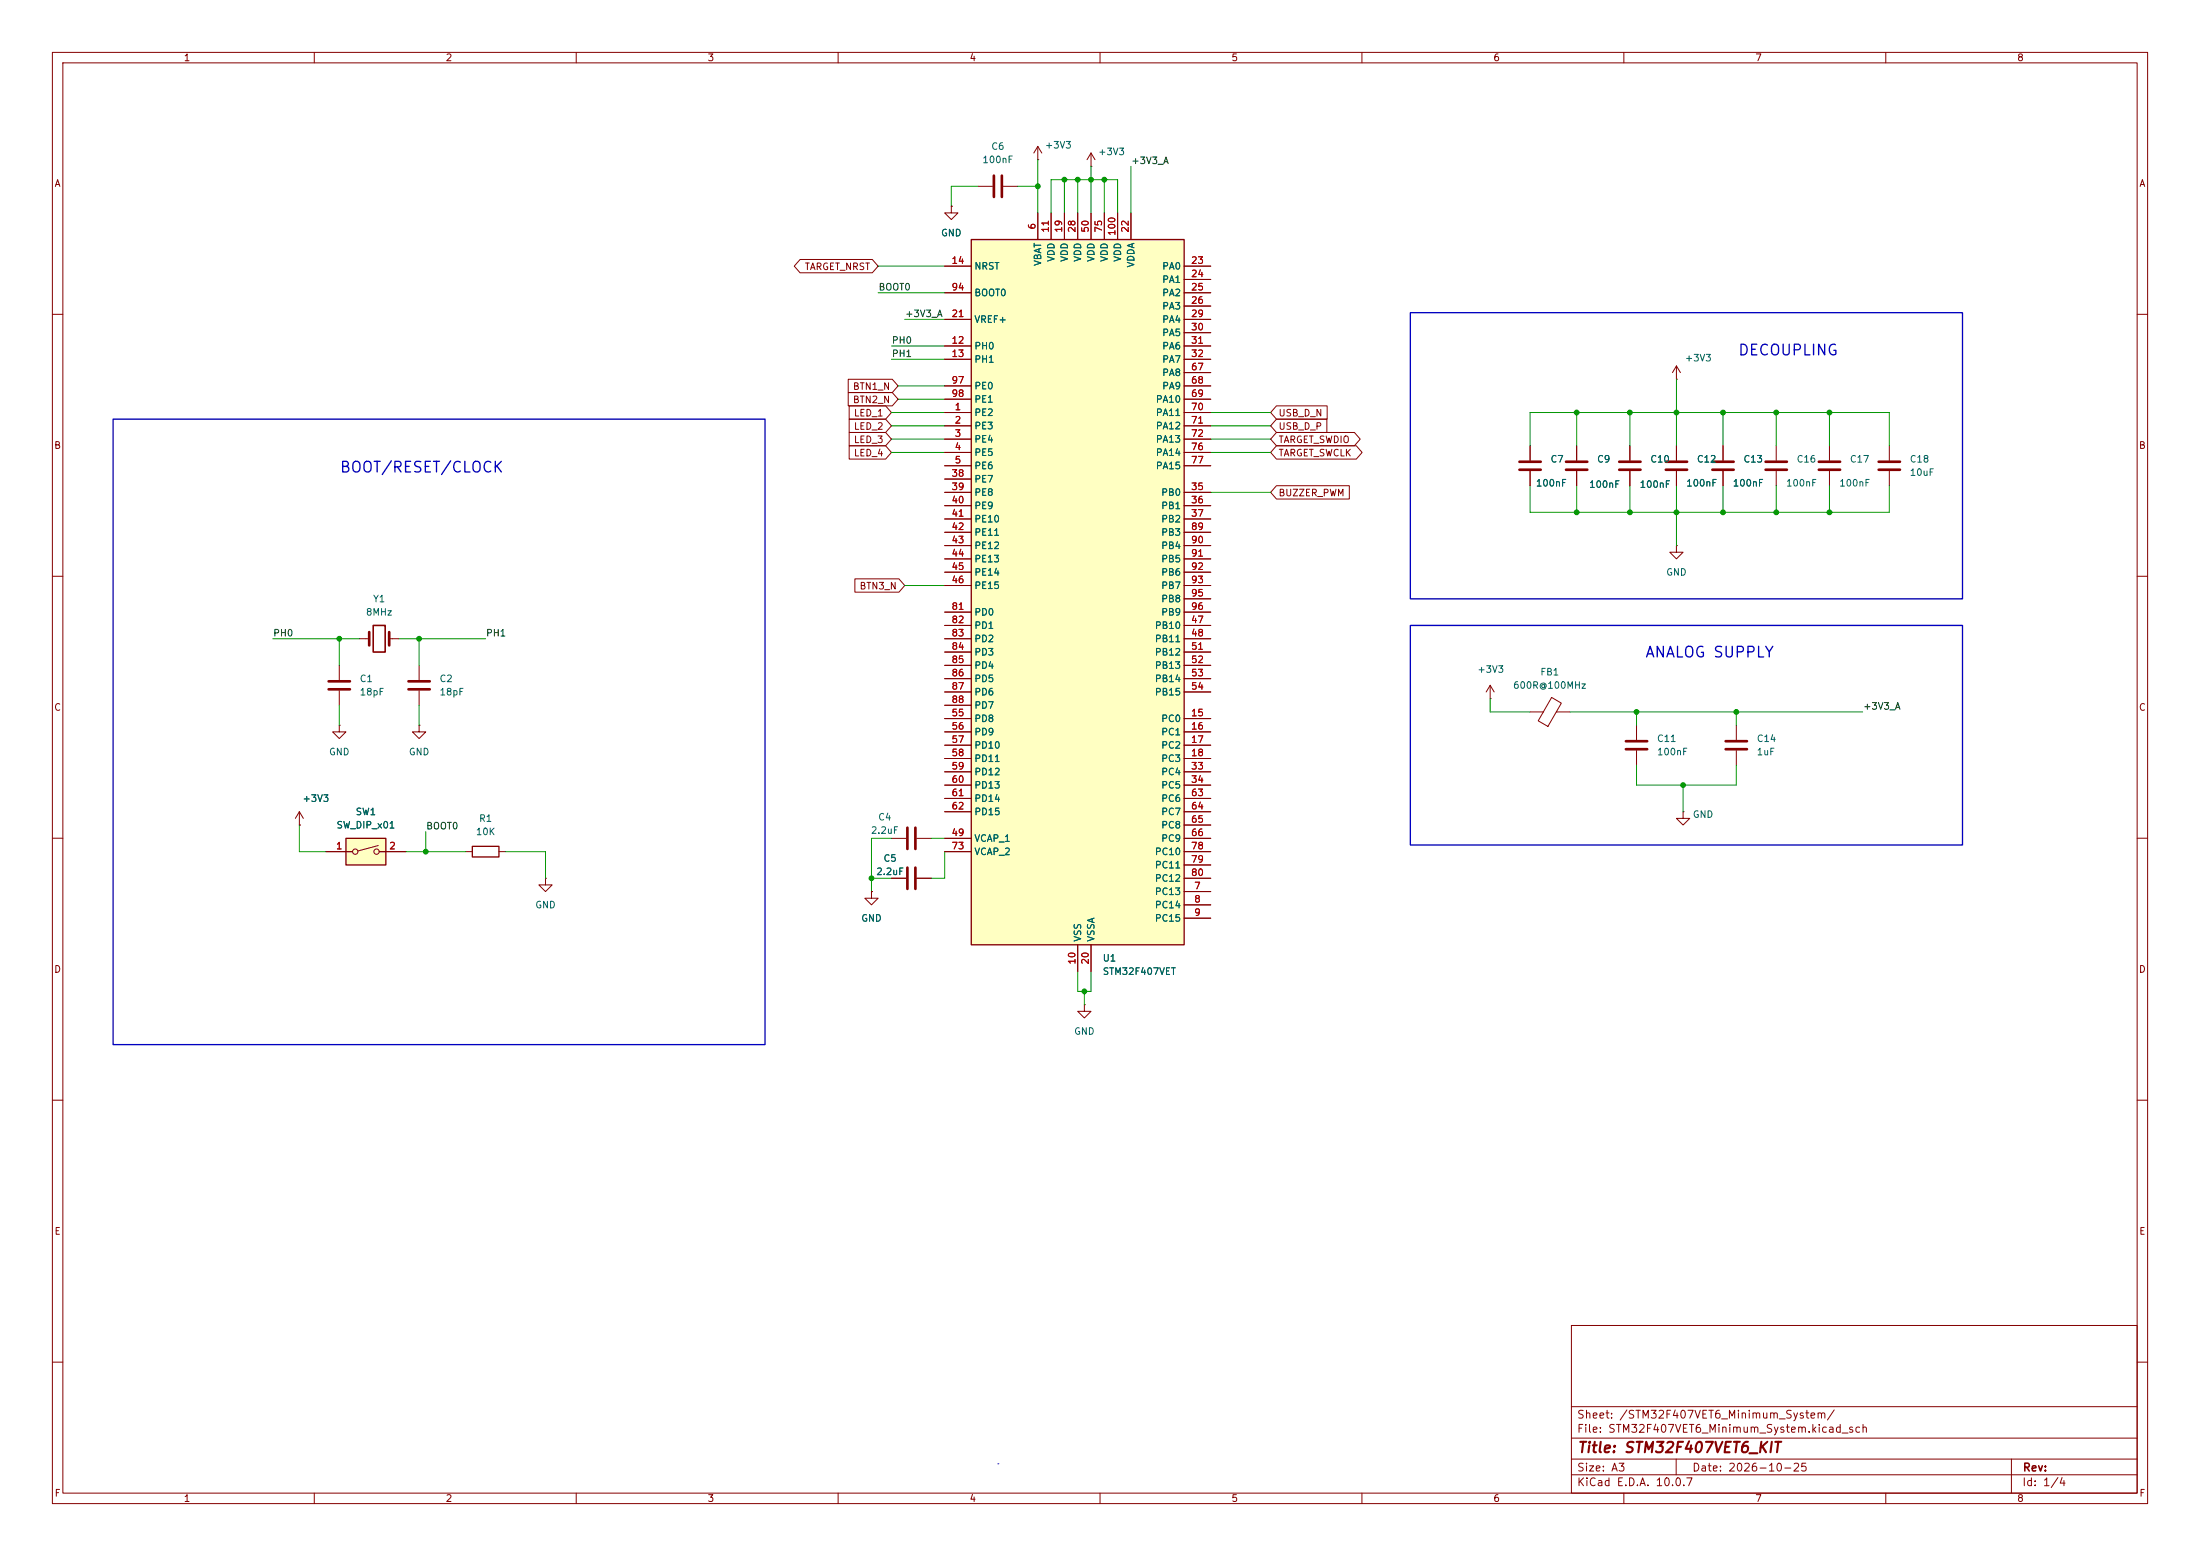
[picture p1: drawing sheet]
<svg xmlns="http://www.w3.org/2000/svg" width="420mm" height="297mm" viewBox="0 0 420 297" stroke-linecap="round" stroke-linejoin="round" font-family="sans-serif">
<g fill="none" stroke="#840000" stroke-width=".19">
<path d="M10 10h400v277h-400zM12 12h396v273h-396zM60 10v2M110 10v2M160 10v2M210 10v2M260 10v2M310 10v2M360 10v2M10 60h2M408 60h2M349.2 85.1v2.8"/>
<path d="M349.2 89.9v2.8M360.7 85.1v2.8M360.7 89.9v2.8M10 110h2M408 110h2M284.5 133.4h.1M284.5 130.8l-.8 1.3M284.5 130.8l.7 1.3M284.5 130.8v2.6M331.5 138.4v2.8M10 160h2M57.1 157.5h.1"/>
<path d="M57.1 154.9l-.7 1.3M57.1 154.9l.8 1.3M57.1 154.9v2.6M331.5 143.3v2.8M408 160h2M10 210h2M408 210h2M300 253h108v32h-108zM10 260h2M300 278.5h108M300 274.5h108M300 268.5h108"/>
<path d="M320 278.5v3M384 278.5v6.5M408 260h2M60 285v2M110 285v2M160 285v2M210 285v2M260 285v2M300 281.5h108M310 285v2M360 285v2"/>
</g>
<path d="M347.2 88.1h4.1M347.2 89.7h4.1M358.6 88.1h4.1M358.6 89.7h4.1M329.4 141.5h4.1M329.4 143h4.1" fill="none" stroke="#840000" stroke-width=".51"/>
<path d="M66 160h7.7v5.1h-7.7z" fill="#ffffc2"/>
<g fill="none" stroke="#840000" stroke-width=".19">
<path d="M181.6 39.4v1.2h1.3l-1.3 1.3-1.3-1.3h1.3M181.6 39.4h.1M198.1 30.5h.1M198.1 27.9l-.7 1.3M198.1 27.9l.8 1.3M198.1 27.9v2.6M320 72.4h.1M320 69.9l-.7 1.2M320 69.9l.8 1.2M320 69.9v2.5M292.1 85.1v2.8M292.1 89.9v2.8"/>
<path d="M301 85.1v2.8M301 89.9v2.8M311.1 85.1v2.8M311.1 89.9v2.8M320 85.1v2.8M320 89.9v2.8M328.9 85.1v2.8M328.9 89.9v2.8M339.1 85.1v2.8M339.1 89.9v2.8M320 104.1v1.3h1.3l-1.3 1.3-1.2-1.3h1.2M320 104.1h.1"/>
<path d="M64.8 138.4v1.3h1.2l-1.2 1.3-1.3-1.3h1.3M64.8 138.4h.1M64.8 127v2.8M64.8 131.8v2.8M68.6 121.9h1.9M74.3 121.9h1.9M80 138.4v1.3h1.3l-1.3 1.3-1.3-1.3h1.3M80 138.4h.1M80 127v2.8M80 131.8v2.8M292.1 135.9h2.5M296.2 133.1l1.9 1.1-2.6 4.5-1.9-1.1z"/>
<path d="M297.1 135.9h2.6M312.4 138.4v2.8M312.4 143.3v2.8M321.3 154.9v1.3h1.3l-1.3 1.3-1.3-1.3h1.3M321.3 154.9h.1M62.2 162.6h5.1M72.2 161.4l-3.9 1M72.4 162.6h5.1M88.9 162.6h1.3M95.2 162.6h1.3M104.1 167.6v1.3h1.3l-1.3 1.3-1.2-1.3h1.2M104.1 167.6h.1"/>
<path d="M166.4 170.2v1.3h1.2l-1.2 1.2-1.3-1.2h1.3M166.4 170.2h.1M170.2 167.6h2.8M170.2 160h2.8M175 167.6h2.8M175 160h2.8M207 191.8v1.2h1.3l-1.3 1.3-1.3-1.3h1.3M207 191.8h.1"/>
<circle cx="67.8" cy="162.6" r=".51"/>
<circle cx="71.9" cy="162.6" r=".51"/>
</g>
<path d="M66 160h7.7v5.1h-7.7zM90.2 161.5h5v2.1h-5z" fill="none" stroke="#840000" stroke-width=".25"/>
<g fill="none" stroke="#840000" stroke-width=".51">
<path d="M290.1 88.1h4M290.1 89.7h4M299 88.1h4M299 89.7h4M309.1 88.1h4.1M309.1 89.7h4.1M318 88.1h4.1M318 89.7h4.1M326.9 88.1h4.1M326.9 89.7h4.1M337.1 88.1h4M337.1 89.7h4"/>
<path d="M62.7 130h4.1M62.7 131.6h4.1M70.5 120.7v2.5M74.3 120.7v2.5M78 130h4M78 131.6h4M173.2 158v4.1M174.8 158v4.1M310.4 141.5h4.1M310.4 143h4.1M173.2 165.6v4.1M174.8 165.6v4.1"/>
</g>
<path d="M71.2 119.4h2.3v5.1h-2.3z" fill="none" stroke="#840000" stroke-width=".3"/>
<path d="M185.4 45.7h40.7v134.6h-40.7z" fill="#ffffc2"/>
<path d="M185.4 45.7h40.7v134.6h-40.7z" fill="none" stroke="#840000" stroke-width=".25"/>
<g fill="none" stroke="#840000" stroke-width=".19">
<path d="M181.6 39.4h.1M186.7 35.6h2.8M191.5 35.6h2.8M208.3 31.8h.1M208.3 29.2v2.6M208.3 29.2l-.8 1.3M208.3 29.2l.7 1.3M152.7 49.5h13.8l1.1 1.3-1.1 1.3h-13.8l-1.1-1.3zM180.3 50.8h5.1M180.3 55.9h5.1M198.1 40.6v5.1M200.7 40.6v5.1"/>
<path d="M203.2 40.6v5.1M205.7 40.6v5.1M208.3 40.6v5.1M210.8 40.6v5.1M213.4 40.6v5.1M215.9 40.6v5.1M226.1 50.8h5M226.1 53.3h5M226.1 55.9h5M226.1 58.4h5M161.9 74.9h8.4l1.1 1.3-1.1 1.3h-8.4zM161.9 72.4h8.4l1.1 1.3-1.1 1.2h-8.4z"/>
<path d="M162.1 77.5h7l1.1 1.2-1.1 1.3h-7zM180.3 78.7h5.1M180.3 66h5.1M180.3 68.6h5.1M180.3 61h5.1M180.3 73.7h5.1M180.3 76.2h5.1M226.1 78.7h5M226.1 66h5M226.1 68.6h5M226.1 61h5M226.1 63.5h5"/>
<path d="M226.1 71.1h5M226.1 73.7h5M226.1 76.2h5M243.7 77.5h9.7v2.5h-9.7l-1.1-1.3zM162.1 82.5h7l1.1 1.3-1.1 1.3h-7zM162.1 80h7l1.1 1.3-1.1 1.3h-7zM162.1 85.1h7l1.1 1.3-1.1 1.2h-7zM180.3 81.3h5.1M180.3 83.8h5.1M180.3 86.4h5.1M180.3 88.9h5.1M180.3 94h5.1"/>
<path d="M180.3 96.5h5.1M180.3 99.1h5.1M180.3 91.4h5.1M226.1 81.3h5M226.1 83.8h5M226.1 86.4h5M226.1 88.9h5M226.1 94h5M226.1 96.5h5M226.1 99.1h5M243.7 92.7h13.9v2.6h-13.9l-1.1-1.3zM243.7 80h9.6v2.6h-9.6l-1.1-1.3z"/>
<path d="M243.7 82.5h14.9l1.1 1.3-1.1 1.3h-14.9l-1.1-1.3zM243.7 85.1h15.2l1.1 1.3-1.1 1.2h-15.2l-1.1-1.2zM292.1 85.1v2.8M292.1 89.9v2.8M301 85.1v2.8M301 89.9v2.8M311.1 85.1v2.8M311.1 89.9v2.8M320 85.1v2.8M320 89.9v2.8M328.9 85.1v2.8M328.9 89.9v2.8"/>
<path d="M163.2 110.5h8.4l1.1 1.3-1.1 1.2h-8.4zM180.3 101.6h5.1M180.3 104.1h5.1M180.3 106.7h5.1M180.3 109.2h5.1M180.3 111.8h5.1M180.3 119.4h5.1M180.3 116.8h5.1M226.1 101.6h5M226.1 104.1h5M226.1 106.7h5M226.1 109.2h5"/>
<path d="M226.1 111.8h5M226.1 119.4h5M226.1 116.8h5M226.1 114.3h5M180.3 137.2h5.1M180.3 139.7h5.1M180.3 121.9h5.1M180.3 124.5h5.1M180.3 127h5.1M180.3 129.5h5.1M180.3 132.1h5.1M180.3 134.6h5.1"/>
<path d="M226.1 137.2h5M226.1 139.7h5M226.1 121.9h5M226.1 124.5h5M226.1 127h5M226.1 129.5h5M226.1 132.1h5M57.1 157.5h.1M180.3 142.2h5.1M180.3 144.8h5.1M180.3 147.3h5.1M180.3 149.9h5.1"/>
<path d="M180.3 152.4h5.1M180.3 154.9h5.1M226.1 142.2h5M226.1 144.8h5M226.1 147.3h5M226.1 149.9h5M226.1 152.4h5M226.1 154.9h5M226.1 157.5h5M62.2 162.6h5.1M72.4 162.6h5.1M166.4 170.2h.1"/>
<path d="M170.2 167.6h2.8M175 167.6h2.8M180.3 160h5.1M180.3 162.6h5.1M226.1 170.2h5M226.1 172.7h5M226.1 175.3h5M226.1 160h5M226.1 162.6h5M226.1 165.1h5M226.1 167.6h5M205.7 180.3v5.1"/>
<path d="M208.3 180.3v5.1"/>
</g>
<path d="M189.7 33.5v4.1M191.3 33.5v4.1" fill="none" stroke="#840000" stroke-width=".51"/>
<g fill="none" stroke="#009600" stroke-width=".19">
<path d="M186.7 35.6h-5.1v3.8M194.3 35.6h3.8M198.1 30.5v10.1M203.2 34.3v6.3M205.7 34.3v6.3M208.3 31.8v8.8M210.8 34.3v6.3M215.9 31.8v8.8M167.6 50.8h12.7M167.6 55.9h12.7M200.7 40.6v-6.3h12.7v6.3M170.2 78.7h10.1"/>
<path d="M170.2 66h10.1M170.2 68.6h10.1M171.4 73.7h8.9M171.4 76.2h8.9M172.7 61h7.6M231.1 78.7h11.5M301 78.7v6.4M311.1 78.7v6.4M320 72.4v12.7M328.9 78.7v6.4M339.1 78.7v6.4M349.2 78.7v6.4"/>
<path d="M170.2 83.8h10.1M170.2 86.4h10.1M170.2 81.3h10.1M231.1 83.8h11.5M231.1 86.4h11.5M231.1 81.3h11.5M231.1 94h11.5M292.1 85.1v-6.4h68.6v6.4M292.1 92.7v5.1h68.6v-5.1M301 92.7v5.1M311.1 92.7v5.1M320 92.7v11.4"/>
<path d="M328.9 92.7v5.1M339.1 92.7v5.1M349.2 92.7v5.1M172.7 111.8h7.6M52.1 121.9h16.5M64.8 121.9v5.1M64.8 134.6v3.8M76.2 121.9h16.5M80 121.9v5.1M80 134.6v3.8M284.5 133.4v2.5h7.6M299.7 135.9h55.9"/>
<path d="M312.4 135.9v2.5M331.5 135.9v2.5M57.1 157.5v5.1h5.1M81.3 158.8v3.8M312.4 146.1v3.8h19.1v-3.8M321.3 149.9v5M77.5 162.6h11.4M96.5 162.6h7.6v5M166.4 167.6h3.8M170.2 160h-3.8v10.2M177.8 160h2.5M180.3 162.6v5h-2.5"/>
<path d="M205.7 185.4v3.8h2.6v-3.8M207 189.2v2.6"/>
</g>
<path d="M269.2 59.7h105.4v54.6h-105.4zM21.6 80h124.4v119.4h-124.4zM269.2 119.4h105.4v41.9h-105.4z" fill="none" stroke="#0000c2" stroke-width=".25"/>
<path d="M190.5 279.4h.1" fill="none" stroke="#0000c2" stroke-width=".19"/>
<g fill="#009600" stroke="#009600" stroke-width=".19">
<circle cx="339.1" cy="78.7" r=".46"/>
<circle cx="328.9" cy="78.7" r=".46"/>
<circle cx="349.2" cy="78.7" r=".46"/>
<circle cx="339.1" cy="97.8" r=".46"/>
<circle cx="349.2" cy="97.8" r=".46"/>
<circle cx="321.3" cy="149.9" r=".46"/>
<circle cx="331.5" cy="135.9" r=".46"/>
<circle cx="81.3" cy="162.6" r=".46"/>
<circle cx="166.4" cy="167.6" r=".46"/>
<circle cx="64.8" cy="121.9" r=".46"/>
<circle cx="80" cy="121.9" r=".46"/>
<circle cx="320" cy="78.7" r=".46"/>
<circle cx="311.1" cy="78.7" r=".46"/>
<circle cx="320" cy="97.8" r=".46"/>
<circle cx="328.9" cy="97.8" r=".46"/>
<circle cx="301" cy="78.7" r=".46"/>
<circle cx="301" cy="97.8" r=".46"/>
<circle cx="311.1" cy="97.8" r=".46"/>
<circle cx="198.1" cy="35.6" r=".46"/>
<circle cx="312.4" cy="135.9" r=".46"/>
<circle cx="207" cy="189.2" r=".46"/>
<circle cx="205.7" cy="34.3" r=".46"/>
<circle cx="208.3" cy="34.3" r=".46"/>
<circle cx="203.2" cy="34.3" r=".46"/>
<circle cx="210.8" cy="34.3" r=".46"/>
</g>
<g font-size="2" fill="#0000c2">
<text x="331.7" y="68.3">DECOUPLING</text>
<text x="64.7" y="90.7">BOOT/RESET/CLOCK</text>
<text x="313.9" y="126">ANALOG SUPPLY</text>
</g>
<text font-size="2" fill="#840000" x="301" y="277.8">Title: STM32F407VET6_KIT</text>
<g font-size="1.5" fill="#840000">
<text x="300.9" y="273.8">File: STM32F407VET6_Minimum_System.kicad_sch</text>
<text x="300.9" y="271.1">Sheet: /STM32F407VET6_Minimum_System/</text>
<text x="300.9" y="281.2">Size: A3</text>
<text x="322.9" y="281.2">Date: 2026-10-25</text>
<text x="386" y="281.2">Rev:</text>
<text x="300.9" y="284">KiCad E.D.A. 10.0.7</text>
<text x="385.9" y="284">Id: 1/4</text>
</g>
<g font-size="1.3" fill="#840000">
<text x="35" y="12">1</text>
<text x="85" y="12">2</text>
<text x="135" y="12">3</text>
<text x="185" y="12">4</text>
<text x="235" y="12">5</text>
<text x="285" y="12">6</text>
<text x="335" y="12">7</text>
<text x="385" y="12">8</text>
<text x="10.3" y="36">A</text>
<text x="408.3" y="36">A</text>
<text x="153.5" y="51.9">TARGET_NRST</text>
<text x="162.7" y="77.3">BTN2_N</text>
<text x="162.7" y="74.7">BTN1_N</text>
<text x="162.9" y="82.3">LED_2</text>
<text x="162.9" y="79.8">LED_1</text>
<text x="244" y="82.3">USB_D_P</text>
<text x="244" y="79.8">USB_D_N</text>
<text x="10.2" y="86">B</text>
<text x="162.9" y="84.9">LED_3</text>
<text x="162.9" y="87.4">LED_4</text>
<text x="244" y="84.9">TARGET_SWDIO</text>
<text x="244" y="87.4">TARGET_SWCLK</text>
<text x="408.2" y="86">B</text>
<text x="244" y="95">BUZZER_PWM</text>
<text x="164" y="112.8">BTN3_N</text>
<text x="10.2" y="136">C</text>
<text x="408.2" y="136">C</text>
<text x="10.2" y="186">D</text>
<text x="408.2" y="186">D</text>
<text x="10.3" y="236">E</text>
<text x="408.3" y="236">E</text>
<text x="10.3" y="286">F</text>
<text x="35" y="287">1</text>
<text x="85" y="287">2</text>
<text x="135" y="287">3</text>
<text x="185" y="287">4</text>
<text x="235" y="287">5</text>
<text x="285" y="287">6</text>
<text x="335" y="287">7</text>
<text x="385" y="287">8</text>
<text x="408.3" y="286">F</text>
</g>
<g font-size="1.3" fill="#006464">
<text x="189.1" y="28.9">C6</text>
<text x="199.4" y="28.6">+3V3</text>
<text x="209.5" y="29.9">+3V3</text>
<text x="187.4" y="31.4">100nF</text>
<text x="179.5" y="45.4">GND</text>
<text x="185.9" y="51.8">NRST</text>
<text x="199.1" y="50.9" transform="rotate(-90 199.1 50.9)">VBAT</text>
<text x="201.6" y="50.1" transform="rotate(-90 201.6 50.1)">VDD</text>
<text x="204.2" y="50.1" transform="rotate(-90 204.2 50.1)">VDD</text>
<text x="206.7" y="50.1" transform="rotate(-90 206.7 50.1)">VDD</text>
<text x="209.2" y="50.1" transform="rotate(-90 209.2 50.1)">VDD</text>
<text x="211.8" y="50.1" transform="rotate(-90 211.8 50.1)">VDD</text>
<text x="214.3" y="50.1" transform="rotate(-90 214.3 50.1)">VDD</text>
<text x="216.9" y="51.2" transform="rotate(-90 216.9 51.2)">VDDA</text>
<text x="221.8" y="51.8">PA0</text>
<text x="185.9" y="56.8">BOOT0</text>
<text x="221.8" y="54.3">PA1</text>
<text x="221.8" y="56.8">PA2</text>
<text x="221.8" y="59.4">PA3</text>
<text x="185.9" y="61.9">VREF+</text>
<text x="221.8" y="61.9">PA4</text>
<text x="221.8" y="64.5">PA5</text>
<text x="185.9" y="67">PH0</text>
<text x="185.9" y="69.5">PH1</text>
<text x="221.8" y="67">PA6</text>
<text x="221.8" y="69.5">PA7</text>
<text x="321.5" y="69.3">+3V3</text>
<text x="185.9" y="74.6">PE0</text>
<text x="185.9" y="77.2">PE1</text>
<text x="220.5" y="77.2">PA10</text>
<text x="221.8" y="72.1">PA8</text>
<text x="221.8" y="74.6">PA9</text>
<text x="185.9" y="79.7">PE2</text>
<text x="185.9" y="82.2">PE3</text>
<text x="220.5" y="79.7">PA11</text>
<text x="220.5" y="82.2">PA12</text>
<text x="185.9" y="84.8">PE4</text>
<text x="185.9" y="87.3">PE5</text>
<text x="185.9" y="89.9">PE6</text>
<text x="220.5" y="84.8">PA13</text>
<text x="220.5" y="87.3">PA14</text>
<text x="220.5" y="89.9">PA15</text>
<text x="295.9" y="88.6">C7</text>
<text x="304.8" y="88.6">C9</text>
<text x="314.9" y="88.6">C10</text>
<text x="323.8" y="88.6">C12</text>
<text x="332.7" y="88.6">C13</text>
<text x="342.9" y="88.6">C16</text>
<text x="353" y="88.6">C17</text>
<text x="364.5" y="88.6">C18</text>
<text x="185.9" y="92.4">PE7</text>
<text x="185.9" y="94.9">PE8</text>
<text x="221.6" y="94.9">PB0</text>
<text x="293.1" y="93.2">100nF</text>
<text x="303.3" y="93.4">100nF</text>
<text x="312.9" y="93.4">100nF</text>
<text x="321.8" y="93.2">100nF</text>
<text x="330.7" y="93.2">100nF</text>
<text x="340.9" y="93.2">100nF</text>
<text x="351" y="93.2">100nF</text>
<text x="364.5" y="91.1">10uF</text>
<text x="185.9" y="97.5">PE9</text>
<text x="185.9" y="100">PE10</text>
<text x="221.6" y="97.5">PB1</text>
<text x="221.6" y="100">PB2</text>
<text x="185.9" y="102.6">PE11</text>
<text x="185.9" y="105.1">PE12</text>
<text x="185.9" y="107.6">PE13</text>
<text x="221.6" y="102.6">PB3</text>
<text x="221.6" y="105.1">PB4</text>
<text x="221.6" y="107.6">PB5</text>
<text x="185.9" y="110.2">PE14</text>
<text x="185.9" y="112.7">PE15</text>
<text x="221.6" y="110.2">PB6</text>
<text x="221.6" y="112.7">PB7</text>
<text x="318" y="110.2">GND</text>
<text x="69.8" y="117.8">8MHz</text>
<text x="71.1" y="115.3">Y1</text>
<text x="185.9" y="117.8">PD0</text>
<text x="221.6" y="115.3">PB8</text>
<text x="221.6" y="117.8">PB9</text>
<text x="185.9" y="120.3">PD1</text>
<text x="185.9" y="122.9">PD2</text>
<text x="185.9" y="125.4">PD3</text>
<text x="220.4" y="120.3">PB10</text>
<text x="220.4" y="122.9">PB11</text>
<text x="220.4" y="125.4">PB12</text>
<text x="68.6" y="130.5">C1</text>
<text x="83.8" y="130.5">C2</text>
<text x="185.9" y="128">PD4</text>
<text x="185.9" y="130.5">PD5</text>
<text x="220.4" y="128">PB13</text>
<text x="220.4" y="130.5">PB14</text>
<text x="281.9" y="128.7">+3V3</text>
<text x="288.7" y="131.8">600R@100MHz</text>
<text x="293.9" y="129.2">FB1</text>
<text x="68.6" y="133">18pF</text>
<text x="83.8" y="133">18pF</text>
<text x="185.9" y="133">PD6</text>
<text x="185.9" y="135.6">PD7</text>
<text x="220.4" y="133">PB15</text>
<text x="185.9" y="138.1">PD8</text>
<text x="185.9" y="140.7">PD9</text>
<text x="185.9" y="143.2">PD10</text>
<text x="221.6" y="138.1">PC0</text>
<text x="221.6" y="140.7">PC1</text>
<text x="221.6" y="143.2">PC2</text>
<text x="316.2" y="141.9">C11</text>
<text x="335.3" y="141.9">C14</text>
<text x="62.7" y="144.5">GND</text>
<text x="77.9" y="144.5">GND</text>
<text x="185.9" y="145.7">PD11</text>
<text x="185.9" y="148.3">PD12</text>
<text x="221.6" y="145.7">PC3</text>
<text x="221.6" y="148.3">PC4</text>
<text x="316.2" y="144.5">100nF</text>
<text x="335.3" y="144.5">1uF</text>
<text x="57.6" y="153.4">+3V3</text>
<text x="67.8" y="155.9">SW1</text>
<text x="185.9" y="150.8">PD13</text>
<text x="185.9" y="153.4">PD14</text>
<text x="185.9" y="155.9">PD15</text>
<text x="221.6" y="150.8">PC5</text>
<text x="221.6" y="153.4">PC6</text>
<text x="221.6" y="155.9">PC7</text>
<text x="64.1" y="158.4">SW_DIP_x01</text>
<text x="90.7" y="159.7">10K</text>
<text x="91.3" y="157.2">R1</text>
<text x="166.2" y="159.5">2.2uF</text>
<text x="167.5" y="156.9">C4</text>
<text x="185.9" y="161">VCAP_1</text>
<text x="221.6" y="158.4">PC8</text>
<text x="221.6" y="161">PC9</text>
<text x="323.1" y="156.4">GND</text>
<text x="167.2" y="167.3">2.2uF</text>
<text x="168.6" y="164.8">C5</text>
<text x="185.9" y="163.5">VCAP_2</text>
<text x="220.4" y="163.5">PC10</text>
<text x="220.4" y="166.1">PC11</text>
<text x="102.1" y="173.7">GND</text>
<text x="220.4" y="171.1">PC13</text>
<text x="220.4" y="173.7">PC14</text>
<text x="220.4" y="168.6">PC12</text>
<text x="164.3" y="176.2">GND</text>
<text x="206.7" y="179.9" transform="rotate(-90 206.7 179.9)">VSS</text>
<text x="209.2" y="179.9" transform="rotate(-90 209.2 179.9)">VSSA</text>
<text x="220.4" y="176.2">PC15</text>
<text x="210.4" y="183.8">U1</text>
<text x="210.4" y="186.4">STM32F407VET</text>
<text x="204.9" y="197.8">GND</text>
</g>
<g font-size="1.3" fill="#0f0f0f">
<text x="215.9" y="31.6">+3V3_A</text>
<text x="167.6" y="55.8">BOOT0</text>
<text x="170.2" y="65.9">PH0</text>
<text x="172.7" y="60.8">+3V3_A</text>
<text x="170.2" y="68.5">PH1</text>
<text x="52" y="121.8">PH0</text>
<text x="92.7" y="121.8">PH1</text>
<text x="355.6" y="135.8">+3V3_A</text>
<text x="81.3" y="158.6">BOOT0</text>
</g>
<g font-size="1.3" fill="#a90000">
<text x="198" y="43.9" transform="rotate(-90 198 43.9)">6</text>
<text x="200.5" y="44.5" transform="rotate(-90 200.5 44.5)">11</text>
<text x="203.1" y="44.5" transform="rotate(-90 203.1 44.5)">19</text>
<text x="205.6" y="44.5" transform="rotate(-90 205.6 44.5)">28</text>
<text x="208.1" y="44.5" transform="rotate(-90 208.1 44.5)">50</text>
<text x="210.7" y="44.5" transform="rotate(-90 210.7 44.5)">75</text>
<text x="213.2" y="45.1" transform="rotate(-90 213.2 45.1)">100</text>
<text x="215.8" y="44.5" transform="rotate(-90 215.8 44.5)">22</text>
<text x="181.5" y="50.7">14</text>
<text x="227.3" y="50.7">23</text>
<text x="227.3" y="53.2">24</text>
<text x="181.5" y="55.7">94</text>
<text x="227.3" y="55.7">25</text>
<text x="227.3" y="58.3">26</text>
<text x="181.5" y="65.9">12</text>
<text x="181.5" y="60.8">21</text>
<text x="227.3" y="60.8">29</text>
<text x="227.3" y="63.4">30</text>
<text x="227.3" y="65.9">31</text>
<text x="181.5" y="68.4">13</text>
<text x="227.3" y="68.4">32</text>
<text x="227.3" y="71">67</text>
<text x="181.5" y="73.5">97</text>
<text x="181.5" y="76.1">98</text>
<text x="227.3" y="73.5">68</text>
<text x="227.3" y="76.1">69</text>
<text x="182.1" y="78.6">1</text>
<text x="182.1" y="81.1">2</text>
<text x="182.1" y="83.7">3</text>
<text x="227.3" y="78.6">70</text>
<text x="227.3" y="81.1">71</text>
<text x="227.3" y="83.7">72</text>
<text x="182.1" y="86.2">4</text>
<text x="182.1" y="88.8">5</text>
<text x="227.3" y="86.2">76</text>
<text x="227.3" y="88.8">77</text>
<text x="181.5" y="91.3">38</text>
<text x="181.5" y="93.8">39</text>
<text x="227.3" y="93.8">35</text>
<text x="181.5" y="96.4">40</text>
<text x="181.5" y="98.9">41</text>
<text x="181.5" y="101.5">42</text>
<text x="227.3" y="96.4">36</text>
<text x="227.3" y="98.9">37</text>
<text x="227.3" y="101.5">89</text>
<text x="181.5" y="104">43</text>
<text x="181.5" y="106.5">44</text>
<text x="227.3" y="104">90</text>
<text x="227.3" y="106.5">91</text>
<text x="181.5" y="109.1">45</text>
<text x="181.5" y="111.6">46</text>
<text x="227.3" y="109.1">92</text>
<text x="227.3" y="111.6">93</text>
<text x="181.5" y="116.7">81</text>
<text x="181.5" y="119.2">82</text>
<text x="227.3" y="119.2">47</text>
<text x="227.3" y="114.2">95</text>
<text x="227.3" y="116.7">96</text>
<text x="181.5" y="121.8">83</text>
<text x="181.5" y="124.3">84</text>
<text x="227.3" y="121.8">48</text>
<text x="227.3" y="124.3">51</text>
<text x="181.5" y="126.9">85</text>
<text x="181.5" y="129.4">86</text>
<text x="181.5" y="131.9">87</text>
<text x="227.3" y="126.9">52</text>
<text x="227.3" y="129.4">53</text>
<text x="227.3" y="131.9">54</text>
<text x="181.5" y="137">55</text>
<text x="181.5" y="134.5">88</text>
<text x="227.3" y="137">15</text>
<text x="181.5" y="139.6">56</text>
<text x="181.5" y="142.1">57</text>
<text x="227.3" y="139.6">16</text>
<text x="227.3" y="142.1">17</text>
<text x="181.5" y="144.6">58</text>
<text x="181.5" y="147.2">59</text>
<text x="181.5" y="149.7">60</text>
<text x="227.3" y="144.6">18</text>
<text x="227.3" y="147.2">33</text>
<text x="227.3" y="149.7">34</text>
<text x="181.5" y="152.3">61</text>
<text x="181.5" y="154.8">62</text>
<text x="227.3" y="152.3">63</text>
<text x="227.3" y="154.8">64</text>
<text x="181.5" y="159.9">49</text>
<text x="227.3" y="157.3">65</text>
<text x="227.3" y="159.9">66</text>
<text x="64" y="162.4">1</text>
<text x="74.2" y="162.4">2</text>
<text x="181.5" y="162.4">73</text>
<text x="227.3" y="162.4">78</text>
<text x="227.3" y="165">79</text>
<text x="227.3" y="167.5">80</text>
<text x="227.9" y="170">7</text>
<text x="227.9" y="172.6">8</text>
<text x="227.9" y="175.1">9</text>
<text x="205.6" y="184.2" transform="rotate(-90 205.6 184.2)">10</text>
<text x="208.1" y="184.2" transform="rotate(-90 208.1 184.2)">20</text>
</g>
</svg>
